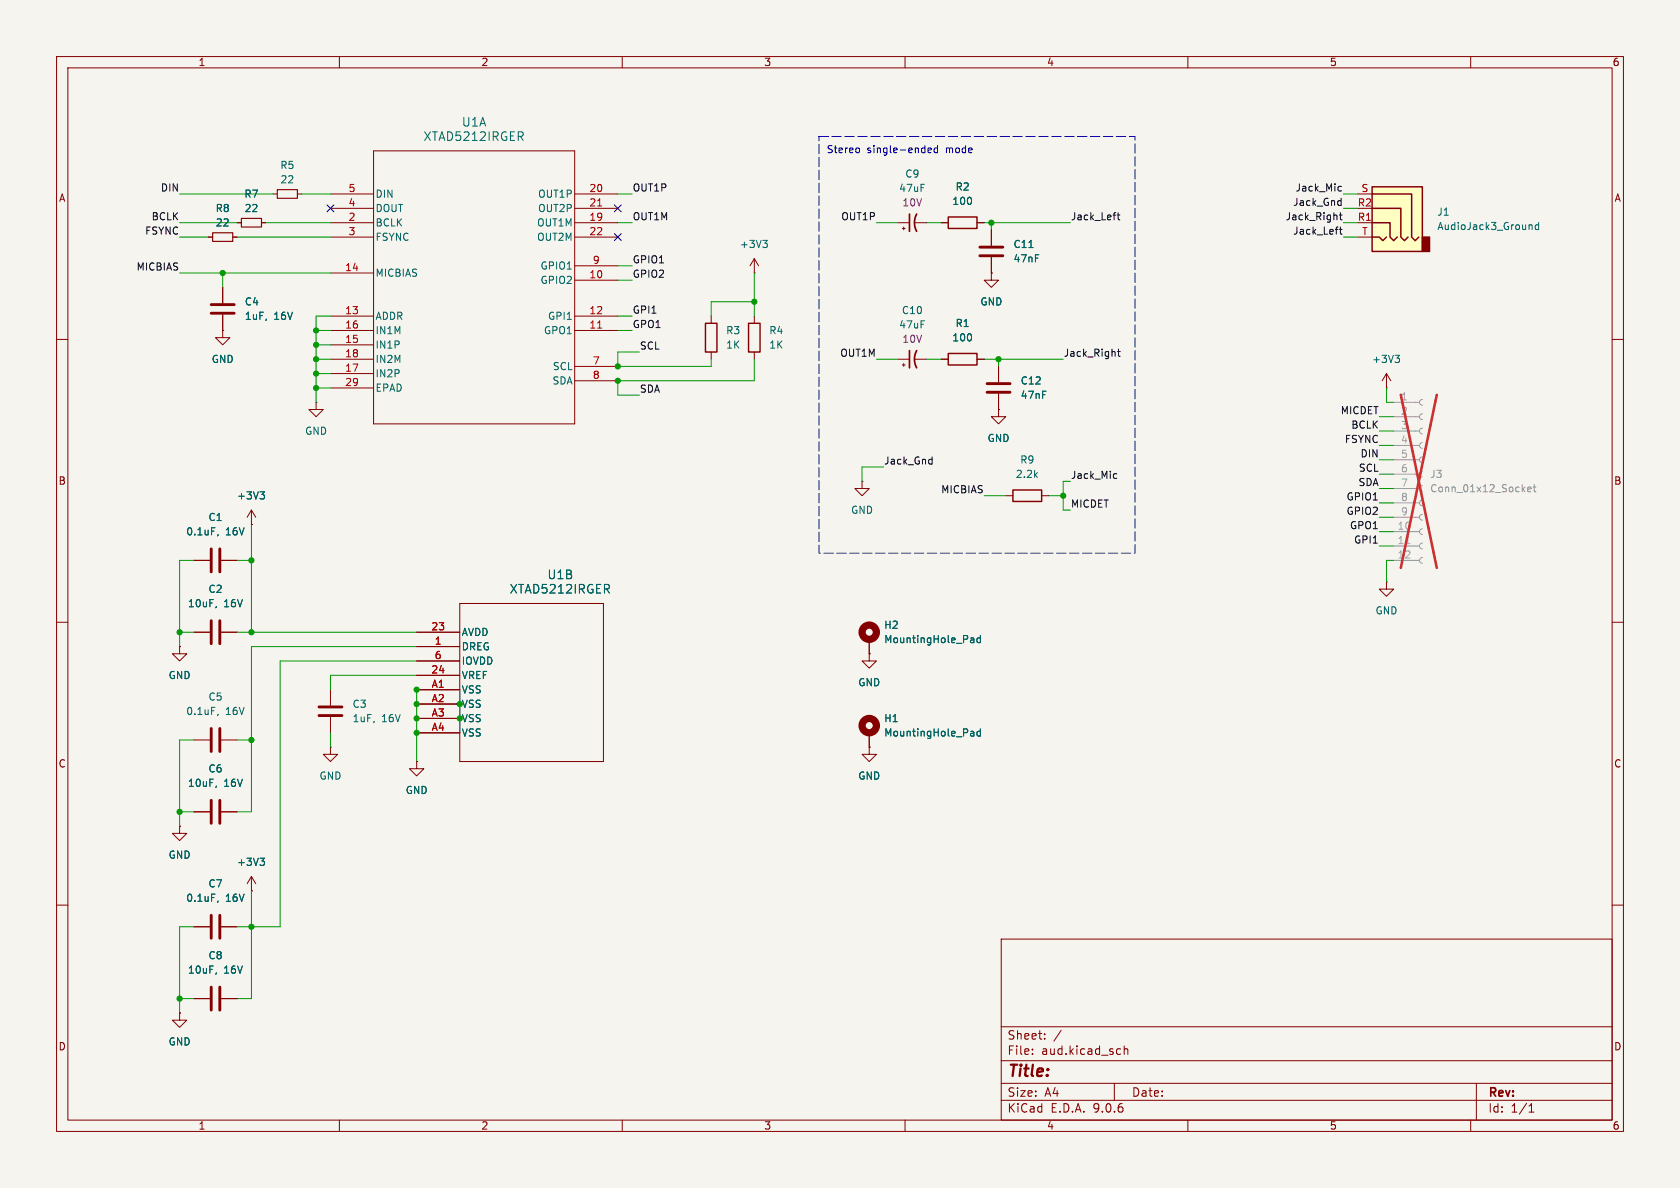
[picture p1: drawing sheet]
<svg xmlns="http://www.w3.org/2000/svg" width="297mm" height="210mm" viewBox="0 0 297 210" stroke-linecap="round" stroke-linejoin="round" font-family="sans-serif">
<path d="M0 0h297v210h-297z" fill="#f5f4ef" stroke="#f5f4ef" stroke-width=".18"/>
<g fill="none" stroke="#840000" stroke-width=".18">
<path d="M10 10h277v190h-277zM12 12h273v186h-273zM60 10v2M110 10v2M160 10v2M210 10v2M260 10v2M41.9 39.4h.8M46.2 39.4h.8M48.3 34.3h.7M52.6 34.3h.7M58.4 34.3h7.6"/>
<path d="M58.4 36.8h7.6M58.4 39.4h7.6M66 26.7h35.6v48.2h-35.6zM101.6 34.3h7.6M101.6 36.8h7.6M101.6 39.4h7.6M36.8 41.9h.8M39.4 58.4v1.3h1.2l-1.2 1.3-1.3-1.3h1.3M39.4 58.4h.1M41.1 41.9h.8M58.4 41.9h7.6M58.4 48.3h7.6"/>
<path d="M58.4 55.9h7.6M58.4 58.4h7.6M101.6 41.9h7.6M101.6 55.9h7.6M101.6 58.4h7.6M101.6 47h7.6M101.6 49.5h7.6M10 60h2M58.4 61h7.6M58.4 63.5h7.6M58.4 66h7.6M58.4 68.6h7.6"/>
<path d="M101.6 64.8h7.6M101.6 67.3h7.6M158.7 63.5h2.1M159.5 64.5h.5M159.8 64.3v.5M161.8 63.5h2M176.5 72.4v1.3h1.3l-1.3 1.2-1.2-1.2h1.2M176.5 72.4h.1M245.1 68.6h.1M245.1 66l-.8 1.3M245.1 66l.8 1.3M245.1 66v2.6"/>
<path d="M285 60h2M34.3 99.1h2.8M39.1 99.1h2.8M44.4 92.7h.1M44.4 90.2l-.7 1.2M44.4 90.2l.8 1.2M44.4 90.2v2.5M10 110h2M31.7 114.3v1.3h1.3l-1.3 1.2-1.2-1.2h1.2M31.7 114.3h.1M34.3 111.8h2.8M39.1 111.8h2.8"/>
<path d="M73.7 111.8h7.6M73.7 114.3h7.6M73.7 116.8h7.6M73.7 119.4h7.6M81.3 106.7h25.4v27.9h-25.4zM285 110h2M34.3 130.8h2.8M39.1 130.8h2.8M73.7 121.9h7.6M73.7 124.5h7.6M73.7 127h7.6M73.7 129.5h7.6"/>
<path d="M153.7 129.5v2.6M10 160h2M177 166h108v32h-108zM285 160h2M60 198v2M110 198v2M160 198v2M177 194.5h108M177 191.5h108M177 187.5h108M177 181.5h108M182.5 186.3v.1"/>
<path d="M182.5 185.5v.1M184.7 183.6v.1M184.7 182.8v.1M187.6 182.1l-1.3 2M197 191.5v3M198 185.4l.1 .1M198.1 186.3l-.1 .1M198.7 184.9v1.5M198.7 185.5l.3-.1 .3 .1 .1 .9M210 198v2M260 198v2M261 191.5v6.5"/>
<path d="M270.3 196.6h.9M270.3 195.5l.4-.4v1.5"/>
</g>
<path d="M105.7 36.4h.7M105.7 58h.7" fill="none" stroke="#a90000" stroke-width=".18"/>
<path d="M37.3 97v4.1M38.9 97v4.1M37.3 109.7v4.1M38.9 109.7v4.1M37.3 128.8v4M38.9 128.8v4" fill="none" stroke="#840000" stroke-width=".51"/>
<path d="M246.6 62.8h.8l-.4 .5M247.2 63.3l.2 .2v.3l-.2 .3M38.6 94.5l-.2 .2M46 86.9h.7l-.4 .5M46.5 87.4l.2 .3v.3l-.2 .2M38.3 107.2l-.2 .2M38.6 126.2l-.2 .3M171.7 129.3h.3l.2 .2v.6M172.2 130.1h-.5M172.2 129.6h-.5M173.3 129.3h-.3l-.3 .2 .1 .6h.5M173.3 128.8v1.3" fill="none" stroke="#006464" stroke-width=".18"/>
<path d="M160.8 62v3M162.1 62a3.2 3.2 0 0 0 0 3" fill="none" stroke="#840000" stroke-width=".3"/>
<path d="M42.7 38.6h3.5v1.5h-3.5zM49 33.5h3.6v1.6h-3.6zM37.6 41.1h3.5v1.6h-3.5z" fill="none" stroke="#840000" stroke-width=".2"/>
<circle cx="153.7" cy="128.3" r="1.27" fill="none" stroke="#840000" stroke-width="1.3"/>
<g fill="none" stroke="#9c9b98" stroke-width=".18">
<path d="M246.4 71.1h4.6M246.4 73.7h4.6M246.4 76.2h4.6M246.4 78.7h4.6M251.5 70.6l-.4 .2-.1 .3 .1 .4 .4 .1M251.5 73.2l-.4 .1-.1 .4 .1 .3 .4 .2M251.5 75.7l-.4 .1-.1 .4 .1 .4 .4 .1M251.5 78.2l-.4 .2-.1 .3 .1 .4 .4 .1M246.4 81.3h4.6M246.4 83.8h4.6M246.4 86.4h4.6M246.4 88.9h4.6"/>
<path d="M246.4 91.4h4.6M246.4 94h4.6M246.4 96.5h4.6M246.4 99.1h4.6M251.5 80.8l-.4 .1-.1 .4 .1 .3 .4 .2M251.5 83.3l-.4 .2-.1 .3 .1 .4 .4 .1M251.5 85.9l-.4 .1-.1 .4 .1 .3 .4 .2M251.5 88.4l-.4 .1-.1 .4 .1 .4 .4 .1M251.5 90.9l-.4 .2-.1 .3 .1 .4 .4 .1M251.5 93.5l-.4 .1-.1 .4 .1 .3 .4 .2M251.5 96l-.4 .2-.1 .3 .1 .4 .4 .1M251.5 98.6l-.4 .1-.1 .4 .1 .3 .4 .2"/>
</g>
<path d="M248.5 96.1h.8" fill="none" stroke="#a5a4a2" stroke-width=".18"/>
<path d="M270.1 86.5l.6-.1-.1-.2-.3-.1-.2 .2v.6h.5M271 86.1h.5M271.2 85.7v1.1l.3 .1" fill="none" stroke="#939391" stroke-width=".18"/>
<path d="M247.6 69.8l6.4 30.6M254 69.8l-6.4 30.6" fill="none" stroke="#e12e31" stroke-width=".46"/>
<path d="M242.6 33h8.9v11.5h-8.9z" fill="#ffffc2"/>
<path d="M251.5 41.9h1.2v2.6h-1.2z" fill="#840000" stroke="#840000" stroke-width=".25"/>
<path d="M167.6 38.4h5.1v2h-5.1zM242.6 33h8.9v11.5h-8.9zM242.6 34.3h7v7.6l.6 .6 .6-.6M242.6 39.4h3.1v2.5l.7 .6 .6-.6M242.6 36.8h5v5.1l.7 .6 .6-.6M124.7 57.2h2v5h-2zM132.3 57.2h2.1v5h-2.1zM242.6 41.9h1.2l.7 .6 .6-.6M167.6 62.5h5.1v2h-5.1zM179.1 86.6h5v2h-5z" fill="none" stroke="#840000" stroke-width=".25"/>
<g fill="none" stroke="#840000" stroke-width=".18">
<path d="M41.9 39.4h.8M46.2 39.4h.8M158.7 39.4h2.1M161.8 39.4h2M166.4 39.4h1.2M172.7 39.4h1.3M240 34.3h2.6M240 39.4h2.6M36.8 41.9h.8M39.4 58.4h.1M39.4 50.8v2.8M39.4 55.6v2.8"/>
<path d="M41.1 41.9h.8M125.7 55.9v1.3M133.3 48.3h.1M133.3 45.7l-.7 1.3M133.3 45.7l.8 1.3M133.3 45.7v2.6M133.3 55.9v1.3M159.5 40.4h.5M159.8 40.1v.5M175.3 48.3v1.2h1.2l-1.2 1.3-1.3-1.3h1.3M175.3 48.3h.1M175.3 40.6v2.8"/>
<path d="M175.3 45.5v2.8M240 41.9h2.6M55.9 71.1v1.3h1.2l-1.2 1.3-1.3-1.3h1.3M55.9 71.1h.1M125.7 62.2v1.3M133.3 62.2v1.3M166.4 63.5h1.2M172.7 63.5h1.3M176.5 72.4h.1M176.5 64.8v2.8M176.5 69.6v2.8M34.3 99.1h2.8"/>
<path d="M39.1 99.1h2.8M44.4 92.7h.1M152.4 85.1v1.3h1.3l-1.3 1.2-1.3-1.2h1.3M152.4 85.1h.1M177.8 87.6h1.3M184.1 87.6h1.3M31.7 114.3h.1M34.3 111.8h2.8M39.1 111.8h2.8M73.7 111.8h7.6M73.7 114.3h7.6M73.7 116.8h7.6"/>
<path d="M73.7 119.4h7.6M153.7 115.6v1.2h1.2l-1.2 1.3-1.3-1.3h1.3M153.7 115.6h.1M153.7 113v2.6M245.1 102.9v1.2h1.3l-1.3 1.3-1.3-1.3h1.3M245.1 102.9h.1M58.4 132.1v1.3h1.3l-1.3 1.2-1.3-1.2h1.3M58.4 132.1h.1M58.4 121.9v2.8M58.4 126.7v2.8M73.7 134.6v1.3h1.2l-1.2 1.3-1.3-1.3h1.3M73.7 134.6h.1"/>
<path d="M73.7 121.9h7.6M73.7 124.5h7.6M73.7 127h7.6M73.7 129.5h7.6M153.7 132.1v1.3h1.2l-1.2 1.2-1.3-1.2h1.3M153.7 132.1h.1M153.7 129.5v2.6M31.7 146.1v1.2h1.3l-1.3 1.3-1.2-1.3h1.2M31.7 146.1h.1M34.3 143.5h2.8M39.1 143.5h2.8M44.4 157.5h.1"/>
<path d="M44.4 154.9l-.7 1.3M44.4 154.9l.8 1.3M44.4 154.9v2.6M31.7 179.1v1.2h1.3l-1.3 1.3-1.2-1.3h1.2M31.7 179.1h.1M34.3 163.8h2.8M34.3 176.5h2.8M39.1 163.8h2.8M39.1 176.5h2.8"/>
</g>
<g fill="none" stroke="#006464" stroke-width=".18">
<path d="M270.5 39.7l.4 .2v.7M272 39.8l-.4-.1-.2 .3 .1 .5h.5M272 39.3v1.3M134.9 42.5h.7l-.4 .5M135.4 43l.2 .2v.3l-.2 .3M181.9 43.8h.7M38.6 94.5l-.2 .2M46 86.9h.7l-.4 .5M46.5 87.4l.2 .3v.3l-.2 .2M38.3 107.2l-.2 .2M171.7 112.8h.3l.2 .1v.7M172.2 113.5l-.5 .1"/>
<path d="M172.2 113.1h-.5M173.3 112.8h-.3l-.3 .2 .1 .5h.5M173.3 112.3v1.3M38.3 138.9l-.2 .3M171.7 129.3h.3l.2 .2v.6M172.2 130.1h-.5M172.2 129.6h-.5M173.3 128.8v1.3M173.3 129.3h-.3l-.3 .2 .1 .6h.5M38.6 159.3l-.2 .2M46 151.7h.7l-.4 .5M46.5 152.2l.2 .2v.3l-.2 .3"/>
<path d="M38.3 172l-.2 .2"/>
</g>
<g fill="none" stroke="#840000" stroke-width=".51">
<path d="M37.3 55.4h4.1M37.3 53.8h4.1M173.2 45.2h4.1M173.2 43.7h4.1M174.5 69.3h4.1M174.5 67.8h4.1M56.4 125h4.1M56.4 126.5h4.1M37.3 141.5v4M38.9 141.5v4M37.3 161.8v4.1M37.3 174.5v4.1"/>
<path d="M38.9 161.8v4.1M38.9 174.5v4.1"/>
</g>
<circle cx="153.7" cy="111.8" r="1.27" fill="none" stroke="#840000" stroke-width="1.3"/>
<path d="M160.8 37.8v3.1M162.1 37.8a3.2 3.2 0 0 0 0 3.1" fill="none" stroke="#840000" stroke-width=".3"/>
<g fill="none" stroke="#0f0f0f" stroke-width=".18">
<path d="M197.5 38h.5M197.7 37.6v1.1l.3 .2M236.8 38h.5M236.8 32.9l.3 .1M237 37.6v1.1l.3 .2M237 35.5h.1M237.1 35v1.3M237.1 36.3h-.1M237.1 33.7l-.3 .1M236.8 40.6h.5M237 40.1v1.1l.3 .2M197.6 62.1h.4"/>
<path d="M197.7 61.7v1.1l.3 .2M164.7 81.2l.1 .1M164.8 80.8v1.2M164.8 82h-.1M197.1 83.7l.3 .1M197.4 84.5l-.3 .1"/>
</g>
<g fill="none" stroke="#009600" stroke-width=".18">
<path d="M31.7 39.4h10.2M31.7 34.3h16.6M47 39.4h11.4M53.3 34.3h5.1M109.2 39.4h2.6M109.2 34.3h2.6M154.9 39.4h3.8M163.8 39.4h2.6M174 39.4h15.2M175.3 39.4v1.2M237.5 39.4h2.5M237.5 34.3h2.5"/>
<path d="M237.5 36.8h2.5M31.7 48.3h26.7M31.7 41.9h5.1M39.4 48.3v2.5M41.9 41.9h16.5M55.9 58.4h2.5M58.4 55.9h-2.5v15.2M109.2 55.9h2.6M109.2 58.4h2.6M109.2 49.5h2.6M109.2 47h2.6M133.3 48.3v7.6"/>
<path d="M133.3 53.3h-7.6v2.6M237.5 41.9h2.5M55.9 63.5h2.5M55.9 61h2.5M55.9 66h2.5M55.9 68.6h2.5M113 62.2h-3.8v2.6h16.5v-1.3M133.3 63.5v3.8h-24.1v2.6h3.8M154.9 63.5h3.8M163.8 63.5h2.6M174 63.5h14M176.5 63.5v1.3"/>
<path d="M243.8 73.7h2.6M243.8 78.7h2.6M243.8 76.2h2.6M245.1 68.6v2.5h1.3M34.3 99.1h-2.6v15.2M41.9 99.1h2.5M44.4 92.7v19.1M156.2 82.6h-3.8v2.5M174 87.6h3.8M185.4 87.6h2.6M189.2 85.1h-1.2v5.1h1.2M243.8 91.4h2.6"/>
<path d="M243.8 83.8h2.6M243.8 86.4h2.6M243.8 88.9h2.6M243.8 96.5h2.6M243.8 94h2.6M243.8 81.3h2.6M246.4 99.1h-1.3v3.8M31.7 111.8h2.6M41.9 111.8h31.8M73.7 114.3h-29.3v29.2h-2.5M73.7 116.8h-24.2v47h-7.6M73.7 119.4h-15.3v2.5"/>
<path d="M34.3 130.8h-2.6v15.3M41.9 130.8h2.5M58.4 129.5v2.6M73.7 129.5h7.6v-7.6h-7.6v12.7M73.7 127h7.6M73.7 124.5h7.6M31.7 143.5h2.6M44.4 157.5v19h-2.5M31.7 176.5h2.6M34.3 163.8h-2.6v15.3"/>
</g>
<path d="M57.8 36.2l1.2 1.2M59 36.2l-1.2 1.2M108.6 36.2l1.2 1.2M109.8 36.2l-1.2 1.2M108.6 41.3l1.2 1.2M109.8 41.3l-1.2 1.2" fill="none" stroke="#000084" stroke-width=".18"/>
<path d="M151.7 26.2l.3 .2v.4l-.3 .2M164.1 26.6l.6-.1-.1-.3h-.4l-.1 .1v.6h.5M165.7 26.2h-.3l-.3 .2 .2 .5h.4M165.7 25.7v1.3" fill="none" stroke="#0000c2" stroke-width=".18"/>
<path d="M144.8 24.1h55.9v73.7h-55.9z" fill="none" stroke="#0000c2" stroke-width=".18" stroke-dasharray="1.7 .6"/>
<g fill="#009600" stroke="#009600" stroke-width=".18">
<circle cx="73.7" cy="127" r=".46"/>
<circle cx="73.7" cy="124.5" r=".46"/>
<circle cx="73.7" cy="129.5" r=".46"/>
<circle cx="133.3" cy="53.3" r=".46"/>
<circle cx="81.3" cy="124.5" r=".46"/>
<circle cx="81.3" cy="127" r=".46"/>
<circle cx="109.2" cy="67.3" r=".46"/>
<circle cx="109.2" cy="64.8" r=".46"/>
<circle cx="44.4" cy="130.8" r=".46"/>
<circle cx="44.4" cy="111.8" r=".46"/>
<circle cx="73.7" cy="121.9" r=".46"/>
<circle cx="31.7" cy="111.8" r=".46"/>
<circle cx="175.3" cy="39.4" r=".46"/>
<circle cx="188" cy="87.6" r=".46"/>
<circle cx="176.5" cy="63.5" r=".46"/>
<circle cx="55.9" cy="68.6" r=".46"/>
<circle cx="55.9" cy="66" r=".46"/>
<circle cx="55.9" cy="63.5" r=".46"/>
<circle cx="39.4" cy="48.3" r=".46"/>
<circle cx="55.9" cy="58.4" r=".46"/>
<circle cx="55.9" cy="61" r=".46"/>
<circle cx="44.4" cy="99.1" r=".46"/>
<circle cx="44.4" cy="163.8" r=".46"/>
<circle cx="31.7" cy="176.5" r=".46"/>
<circle cx="31.7" cy="143.5" r=".46"/>
</g>
<text font-size="2.8" fill="#840000" x="178" y="190.9">Title:</text>
<g font-size="2.1" fill="#006464">
<text x="81.6" y="22.6">U1A</text>
<text x="74.8" y="25.1">XTAD5212IRGER</text>
<text x="90" y="105.1">XTAD5212IRGER</text>
<text x="96.7" y="102.6">U1B</text>
</g>
<g font-size="2.1" fill="#840000">
<text x="178" y="184">Sheet:</text>
<text x="178" y="186.7">File:</text>
<text x="184.1" y="186.7">aud.kicad_sch</text>
<text x="178" y="196.9">KiCad</text>
<text x="178" y="194.1">Size:</text>
<text x="184.7" y="194.1">A4</text>
<text x="185.7" y="196.9">E.D.A.</text>
<text x="193.3" y="196.9">9.0.6</text>
<text x="200" y="194.1">Date:</text>
<text x="263" y="194.3">Rev:</text>
<text x="263" y="196.9">Id:</text>
<text x="267.1" y="196.9">1/1</text>
</g>
<g font-size="1.8" fill="#840000">
<text x="35" y="11.9">1</text>
<text x="85" y="11.9">2</text>
<text x="135" y="11.9">3</text>
<text x="185" y="11.9">4</text>
<text x="235" y="11.9">5</text>
<text x="285" y="11.9">6</text>
<text x="10.3" y="35.9">A</text>
<text x="285.3" y="35.9">A</text>
<text x="10.3" y="85.9">B</text>
<text x="285.3" y="85.9">B</text>
<text x="10.3" y="135.9">C</text>
<text x="285.3" y="135.9">C</text>
<text x="10.3" y="185.9">D</text>
<text x="285.3" y="185.9">D</text>
<text x="35" y="199.9">1</text>
<text x="85" y="199.9">2</text>
<text x="135" y="199.9">3</text>
<text x="185" y="199.9">4</text>
<text x="235" y="199.9">5</text>
<text x="285" y="199.9">6</text>
</g>
<g font-size="1.8" fill="#0000c2">
<text x="146" y="27.3">Stereo</text>
<text x="153.3" y="27.3">single-ended</text>
<text x="167.3" y="27.3">mode</text>
</g>
<g font-size="1.8" fill="#0f0f0f">
<text x="28.3" y="33.9">DIN</text>
<text x="111.8" y="33.9">OUT1P</text>
<text x="228.9" y="33.9">Jack_Mic</text>
<text x="25.6" y="41.6">FSYNC</text>
<text x="26.7" y="39">BCLK</text>
<text x="111.8" y="39">OUT1M</text>
<text x="148.6" y="39">OUT1P</text>
<text x="189.2" y="39">Jack_Left</text>
<text x="227.2" y="39">Jack_Right</text>
<text x="228.5" y="41.6">Jack_Left</text>
<text x="228.5" y="36.5">Jack_Gnd</text>
<text x="24" y="47.9">MICBIAS</text>
<text x="111.8" y="46.6">GPIO1</text>
<text x="111.8" y="49.2">GPIO2</text>
<text x="111.8" y="55.5">GPI1</text>
<text x="111.8" y="58.1">GPO1</text>
<text x="113" y="61.9">SCL</text>
<text x="148.4" y="63.2">OUT1M</text>
<text x="188" y="63.2">Jack_Right</text>
<text x="113" y="69.5">SDA</text>
<text x="236.9" y="73.3">MICDET</text>
<text x="238.8" y="75.9">BCLK</text>
<text x="156.2" y="82.2">Jack_Gnd</text>
<text x="237.6" y="78.4">FSYNC</text>
<text x="240.1" y="83.5">SCL</text>
<text x="240.4" y="80.9">DIN</text>
<text x="166.3" y="87.3">MICBIAS</text>
<text x="189.2" y="89.8">MICDET</text>
<text x="189.2" y="84.7">Jack_Mic</text>
<text x="238" y="88.6">GPIO1</text>
<text x="240.1" y="86">SDA</text>
<text x="238" y="91.1">GPIO2</text>
<text x="238.6" y="93.6">GPO1</text>
<text x="239.3" y="96.2">GPI1</text>
</g>
<g font-size="1.8" fill="#006464">
<text x="43.1" y="35.2">R7</text>
<text x="49.5" y="30.1">R5</text>
<text x="49.5" y="32.6">22</text>
<text x="66.3" y="35.2">DIN</text>
<text x="95" y="35.2">OUT1P</text>
<text x="158.9" y="34.1">47uF</text>
<text x="159.9" y="31.6">C9</text>
<text x="168.8" y="33.9">R2</text>
<text x="38" y="37.7">R8</text>
<text x="38.1" y="40.2">22</text>
<text x="43.1" y="37.7">22</text>
<text x="66.3" y="37.7">DOUT</text>
<text x="66.3" y="40.2">BCLK</text>
<text x="94.9" y="40.2">OUT1M</text>
<text x="95" y="37.7">OUT2P</text>
<text x="168.3" y="36.4">100</text>
<text x="254" y="38.3">J1</text>
<text x="254" y="40.9">AudioJack3_Ground</text>
<text x="66.3" y="42.8">FSYNC</text>
<text x="94.9" y="42.8">OUT2M</text>
<text x="95.5" y="47.9">GPIO1</text>
<text x="130.7" y="44">+3V3</text>
<text x="179.1" y="44">C11</text>
<text x="179.1" y="46.6">47nF</text>
<text x="66.3" y="49.1">MICBIAS</text>
<text x="95.5" y="50.4">GPIO2</text>
<text x="43.2" y="54.2">C4</text>
<text x="43.2" y="56.7">1uF,</text>
<text x="48.4" y="56.7">16V</text>
<text x="66.3" y="56.7">ADDR</text>
<text x="66.3" y="59.3">IN1M</text>
<text x="96.1" y="59.3">GPO1</text>
<text x="96.8" y="56.7">GPI1</text>
<text x="128.3" y="59.3">R3</text>
<text x="135.9" y="59.3">R4</text>
<text x="158.9" y="58.3">47uF</text>
<text x="159.3" y="55.7">C10</text>
<text x="168.8" y="58">R1</text>
<text x="173.2" y="54.2">GND</text>
<text x="37.3" y="64.4">GND</text>
<text x="66.3" y="61.8">IN1P</text>
<text x="66.3" y="64.4">IN2M</text>
<text x="97.6" y="65.6">SCL</text>
<text x="128.3" y="61.8">1K</text>
<text x="135.9" y="61.8">1K</text>
<text x="168.3" y="60.6">100</text>
<text x="242.5" y="64.4">+3V3</text>
<text x="66.3" y="66.9">IN2P</text>
<text x="66.3" y="69.4">EPAD</text>
<text x="97.6" y="68.2">SDA</text>
<text x="180.3" y="68.2">C12</text>
<text x="180.3" y="70.7">47nF</text>
<text x="53.8" y="77.1">GND</text>
<text x="174.5" y="78.3">GND</text>
<text x="180.3" y="82.1">R9</text>
<text x="41.8" y="88.5">+3V3</text>
<text x="179.5" y="84.7">2.2k</text>
<text x="32.8" y="94.8">0.1uF,</text>
<text x="36.8" y="92.3">C1</text>
<text x="39.9" y="94.8">16V</text>
<text x="150.4" y="91">GND</text>
<text x="33.1" y="107.5">10uF,</text>
<text x="36.8" y="105">C2</text>
<text x="39.6" y="107.5">16V</text>
<text x="81.5" y="112.6">AVDD</text>
<text x="156.2" y="111.4">H2</text>
<text x="156.2" y="113.9">MountingHole_Pad</text>
<text x="243.1" y="108.8">GND</text>
<text x="81.5" y="115.2">DREG</text>
<text x="81.5" y="117.7">IOVDD</text>
<text x="29.7" y="120.2">GND</text>
<text x="36.8" y="124.1">C5</text>
<text x="62.2" y="125.3">C3</text>
<text x="81.5" y="120.2">VREF</text>
<text x="81.5" y="122.8">VSS</text>
<text x="81.5" y="125.3">VSS</text>
<text x="151.6" y="121.5">GND</text>
<text x="32.8" y="126.6">0.1uF,</text>
<text x="39.9" y="126.6">16V</text>
<text x="62.2" y="127.9">1uF,</text>
<text x="67.5" y="127.9">16V</text>
<text x="81.5" y="127.9">VSS</text>
<text x="81.5" y="130.4">VSS</text>
<text x="156.2" y="127.9">H1</text>
<text x="156.2" y="130.4">MountingHole_Pad</text>
<text x="36.8" y="136.8">C6</text>
<text x="33.1" y="139.3">10uF,</text>
<text x="39.6" y="139.3">16V</text>
<text x="56.4" y="138">GND</text>
<text x="71.6" y="140.6">GND</text>
<text x="151.6" y="138">GND</text>
<text x="29.7" y="152">GND</text>
<text x="41.8" y="153.3">+3V3</text>
<text x="32.8" y="159.6">0.1uF,</text>
<text x="36.8" y="157.1">C7</text>
<text x="39.9" y="159.6">16V</text>
<text x="33.1" y="172.3">10uF,</text>
<text x="36.8" y="169.8">C8</text>
<text x="39.6" y="172.3">16V</text>
<text x="29.7" y="185">GND</text>
</g>
<g font-size="1.8" fill="#a90000">
<text x="61.5" y="34">5</text>
<text x="104.1" y="34">20</text>
<text x="240.6" y="34">S</text>
<text x="61.5" y="36.6">4</text>
<text x="61.5" y="39.1">2</text>
<text x="61.5" y="41.7">3</text>
<text x="104.1" y="36.6">21</text>
<text x="104.1" y="39.1">19</text>
<text x="104.1" y="41.7">22</text>
<text x="240" y="36.6">R2</text>
<text x="240" y="39.1">R1</text>
<text x="240.7" y="41.7">T</text>
<text x="104.7" y="46.7">9</text>
<text x="60.9" y="48">14</text>
<text x="104.1" y="49.3">10</text>
<text x="60.9" y="55.6">13</text>
<text x="60.9" y="58.2">16</text>
<text x="104.1" y="55.6">12</text>
<text x="104.1" y="58.2">11</text>
<text x="60.9" y="60.7">15</text>
<text x="60.9" y="63.2">18</text>
<text x="60.9" y="65.8">17</text>
<text x="104.7" y="64.5">7</text>
<text x="60.9" y="68.3">29</text>
<text x="104.7" y="67.1">8</text>
<text x="76.2" y="111.5">23</text>
<text x="76.2" y="119.1">24</text>
<text x="76.8" y="114">1</text>
<text x="76.8" y="116.6">6</text>
<text x="76.2" y="121.7">A1</text>
<text x="76.2" y="124.2">A2</text>
<text x="76.2" y="126.7">A3</text>
<text x="76.2" y="129.3">A4</text>
</g>
<g font-size="1.8" fill="#840084">
<text x="159.4" y="36.7">10V</text>
<text x="159.4" y="60.8">10V</text>
</g>
<g font-size="1.8" fill="#a5a4a2">
<text x="247.6" y="70.9">1</text>
<text x="247.6" y="73.4">2</text>
<text x="247.6" y="75.9">3</text>
<text x="247.6" y="78.5">4</text>
<text x="247.6" y="81">5</text>
<text x="247.6" y="83.6">6</text>
<text x="247.6" y="86.1">7</text>
<text x="247.6" y="88.6">8</text>
<text x="247" y="93.7">10</text>
<text x="247.6" y="91.2">9</text>
<text x="247" y="96.3">11</text>
<text x="247" y="98.8">12</text>
</g>
<g font-size="1.8" fill="#939391">
<text x="252.7" y="84.7">J3</text>
<text x="252.7" y="87.2">Conn_01x12_Socket</text>
</g>
</svg>
